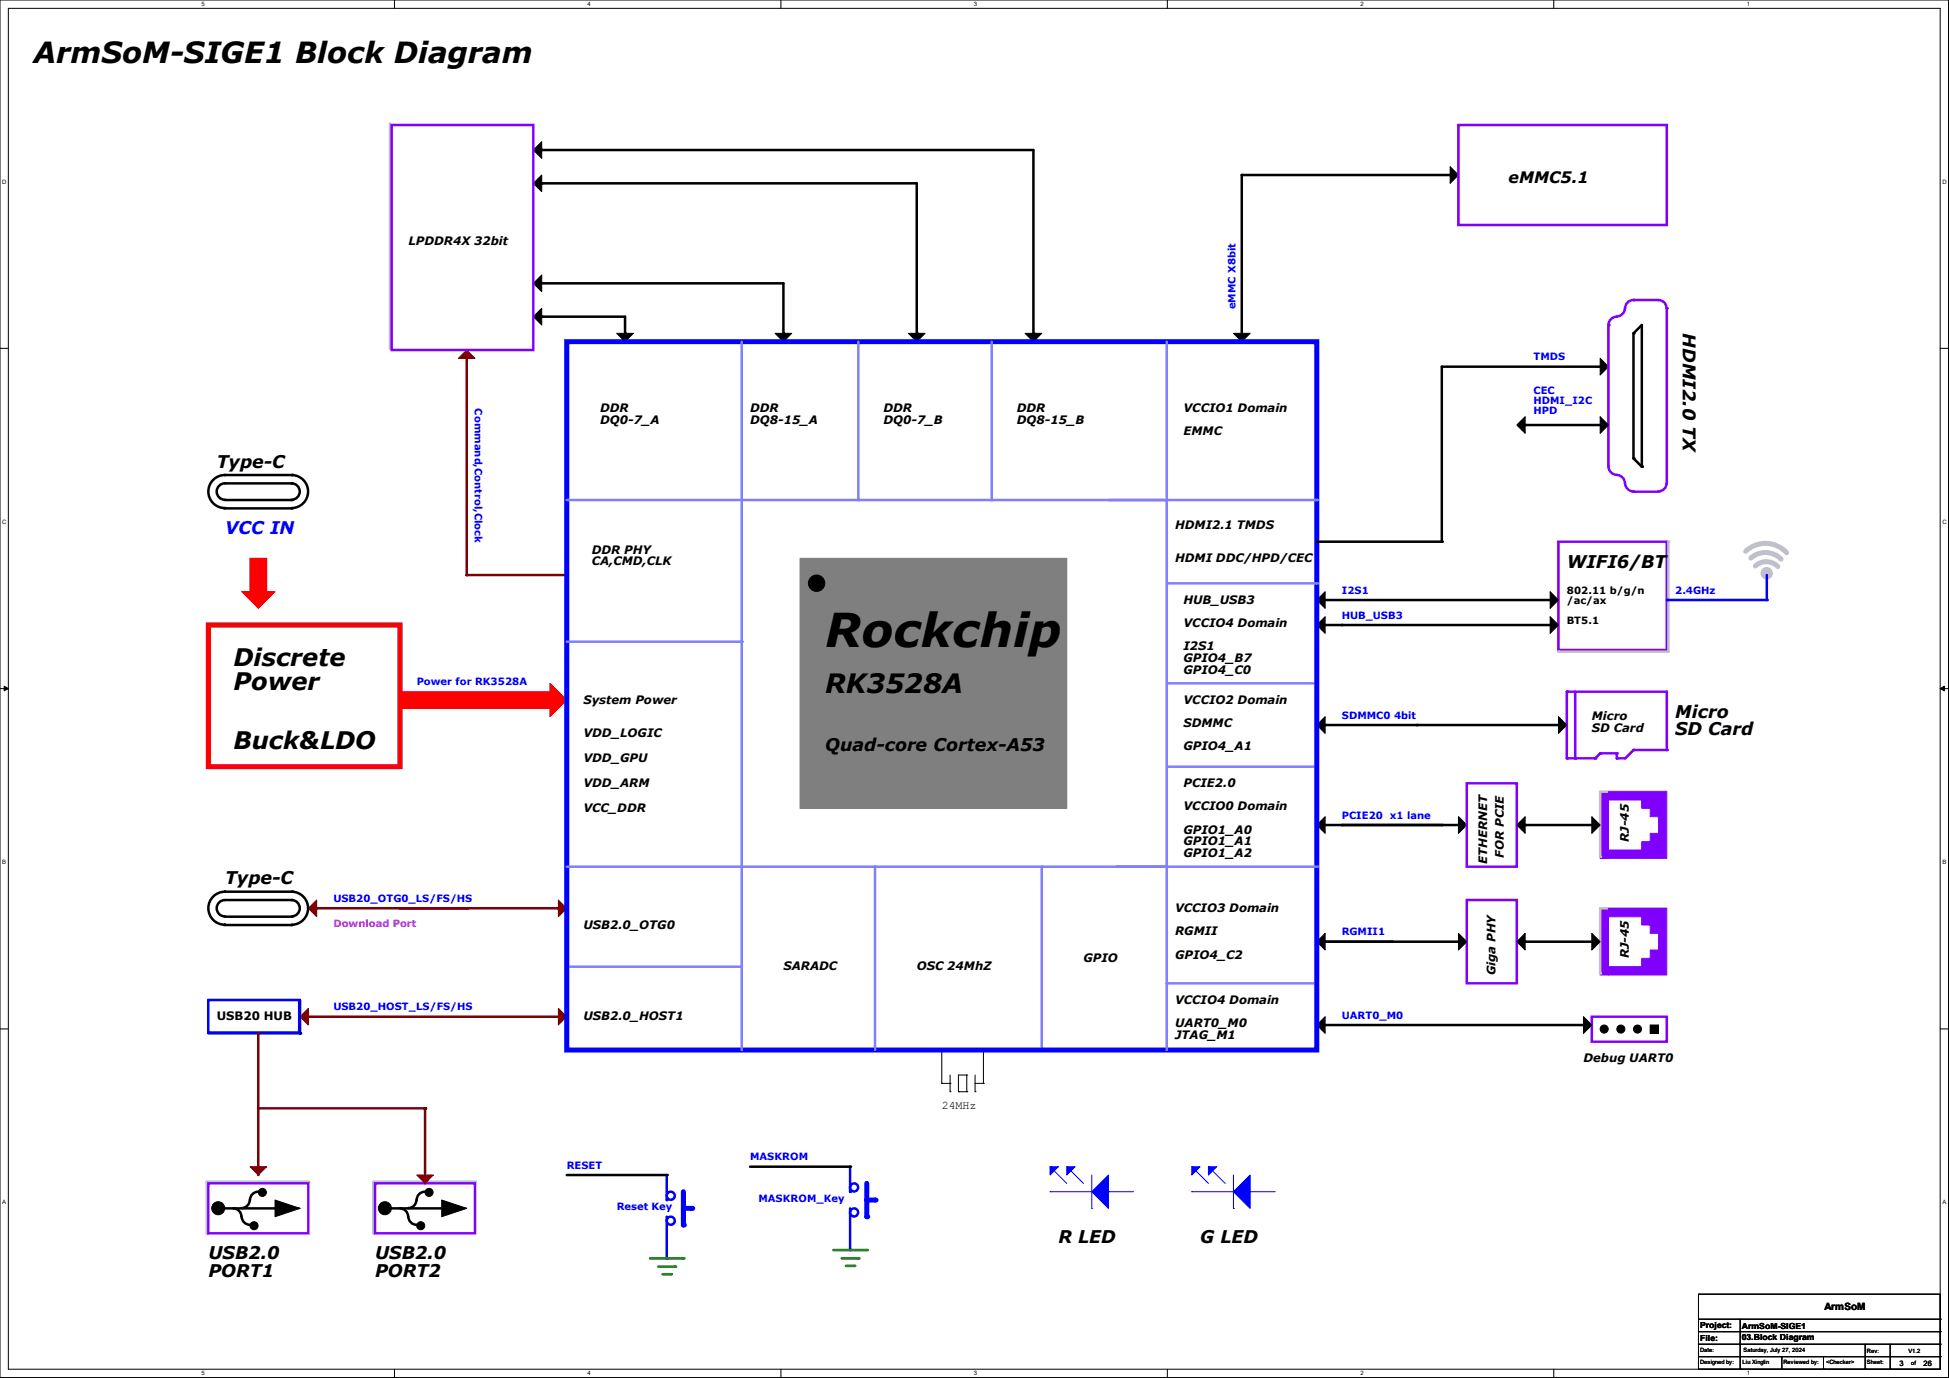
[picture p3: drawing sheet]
<svg xmlns="http://www.w3.org/2000/svg" width="297mm" height="210mm" viewBox="0 0 297 210" stroke-linecap="round" stroke-linejoin="round" font-family="sans-serif">
<g fill="none" stroke="#000" stroke-width=".15">
<path d="M0 0h296.9v209.9h-296.9zM1.3 1.3h294.4v207.4h-294.4zM60.1 0v1.3M119 0v1.3M177.9 0v1.3M236.8 0v1.3M0 53.1h1.3M295.7 53.1h1.2M0 104.9h1.3M.6 104.6l.7 .3-.7 .4zM295.7 104.9l.6-.3v.7zM295.7 104.9h1.2"/>
<path d="M0 156.8h1.3M295.7 156.8h1.2M60.1 208.7v1.2M119 208.7v1.2M177.9 208.7v1.2M236.8 208.7v1.2"/>
</g>
<path d="M.6 104.6l.7 .3-.7 .4zM295.7 104.9l.6-.3v.7z" fill="#000"/>
<path d="M177.8 116.8h22.9" fill="none" stroke="#7f7fff" stroke-width=".38"/>
<circle cx="200.7" cy="116.8" r=".19" fill="#7f7fff"/>
<path d="M86.4 147.3h26.6" fill="none" stroke="#7f7fff" stroke-width=".38"/>
<circle cx="86.4" cy="147.3" r=".19" fill="#7f7fff"/>
<path d="M81.3 43.2h38.1M82.6 48.3h12.7" fill="none" stroke="#000" stroke-width=".38"/>
<g fill="#000">
<circle cx="81.3" cy="43.2" r=".19"/>
<circle cx="82.6" cy="48.3" r=".19"/>
</g>
<g fill="#000">
<path d="M81.3 48.3l1.3-1.3v2.5z" fill-rule="evenodd"/>
<path d="M81.3 43.2l1.3-1.3v2.6z" fill-rule="evenodd"/>
</g>
<path d="M81.3 48.3l1.3-1.3v2.5zM81.3 43.2l1.3-1.3v2.6z" fill="none" stroke="#000" stroke-width=".15"/>
<path d="M71.1 87.6h15.3" fill="none" stroke="#7f0000" stroke-width=".38"/>
<circle cx="71.1" cy="87.6" r=".19" fill="#7f0000"/>
<g fill="#000">
<path d="M82.6 26.7v2.5l-1.3-1.3z" fill-rule="evenodd"/>
<path d="M81.3 22.9l1.3-1.3v2.5z" fill-rule="evenodd"/>
<path d="M94 50.8h2.5l-1.2 1.3z" fill-rule="evenodd"/>
<path d="M118.1 50.8h2.6l-1.3 1.3z" fill-rule="evenodd"/>
<path d="M138.4 50.8h2.6l-1.3 1.3z" fill-rule="evenodd"/>
<path d="M156.2 50.8h2.6l-1.3 1.3z" fill-rule="evenodd"/>
</g>
<path d="M81.3 22.9l1.3-1.3v2.5zM82.6 26.7v2.5l-1.3-1.3zM94 50.8h2.5l-1.2 1.3zM118.1 50.8h2.6l-1.3 1.3zM138.4 50.8h2.6l-1.3 1.3zM156.2 50.8h2.6l-1.3 1.3z" fill="none" stroke="#000" stroke-width=".15"/>
<path d="M82.6 27.9h57.1v22.9M82.6 22.9h74.9v27.9M95.3 48.3v2.5M119.4 43.2v7.6" fill="none" stroke="#000" stroke-width=".38"/>
<g fill="#000">
<circle cx="82.6" cy="22.9" r=".19"/>
<circle cx="82.6" cy="27.9" r=".19"/>
<circle cx="95.3" cy="50.8" r=".19"/>
<circle cx="119.4" cy="50.8" r=".19"/>
<circle cx="139.7" cy="50.8" r=".19"/>
<circle cx="157.5" cy="50.8" r=".19"/>
</g>
<path d="M83.8 104.1l2.6 2.6-2.6 2.5z" fill-rule="evenodd" fill="#f00"/>
<path d="M83.8 104.1l2.6 2.6-2.6 2.5z" fill="none" stroke="#f00" stroke-width=".15"/>
<path d="M189.2 26.7v24.1" fill="none" stroke="#000" stroke-width=".38"/>
<circle cx="189.2" cy="26.7" r=".19" fill="#000"/>
<path d="M254 105.4v8.9" fill="none" stroke="#7f00ff" stroke-width=".38"/>
<circle cx="254" cy="114.3" r=".19" fill="#7f00ff"/>
<path d="M248.9 114.3h5.1" fill="none" stroke="#7f00ff" stroke-width=".38"/>
<circle cx="248.9" cy="114.3" r=".19" fill="#7f00ff"/>
<path d="M240 105.4v10.2" fill="none" stroke="#7f00ff" stroke-width=".38"/>
<circle cx="240" cy="115.6" r=".19" fill="#7f00ff"/>
<path d="M238.8 105.4h15.2" fill="none" stroke="#7f00ff" stroke-width=".38"/>
<circle cx="238.8" cy="105.4" r=".19" fill="#7f00ff"/>
<path d="M248.9 114.3l-1.2 1.3" fill="none" stroke="#7f00ff" stroke-width=".38"/>
<circle cx="248.9" cy="114.3" r=".19" fill="#7f00ff"/>
<path d="M243.8 114.8h2.6" fill="none" stroke="#7f00ff" stroke-width=".38"/>
<circle cx="243.8" cy="114.8" r=".19" fill="#7f00ff"/>
<path d="M246.4 115.6h1.3" fill="none" stroke="#7f00ff" stroke-width=".38"/>
<circle cx="246.4" cy="115.6" r=".19" fill="#7f00ff"/>
<path d="M246.4 114.8v.8" fill="none" stroke="#7f00ff" stroke-width=".38"/>
<circle cx="246.4" cy="114.8" r=".19" fill="#7f00ff"/>
<path d="M221 25.4l1.3 1.3-1.3 1.2z" fill-rule="evenodd" fill="#000"/>
<path d="M221 25.4l1.3 1.3-1.3 1.2z" fill="none" stroke="#000" stroke-width=".15"/>
<path d="M189.2 26.7h31.8" fill="none" stroke="#000" stroke-width=".38"/>
<circle cx="221" cy="26.7" r=".19" fill="#000"/>
<path d="M243.8 114.8l-.7 .8" fill="none" stroke="#7f00ff" stroke-width=".38"/>
<circle cx="243.1" cy="115.6" r=".19" fill="#7f00ff"/>
<path d="M238.8 115.6h4.3" fill="none" stroke="#7f00ff" stroke-width=".38"/>
<circle cx="243.1" cy="115.6" r=".19" fill="#7f00ff"/>
<path d="M238.8 105.4v10.2" fill="none" stroke="#7f00ff" stroke-width=".38"/>
<circle cx="238.8" cy="115.6" r=".19" fill="#7f00ff"/>
<g fill="#000">
<path d="M188 50.8h2.5l-1.3 1.3z" fill-rule="evenodd"/>
<path d="M200.7 125.7l1.2-1.2v2.5z" fill-rule="evenodd"/>
<path d="M222.3 124.5l1.2 1.2-1.2 1.3z" fill-rule="evenodd"/>
</g>
<path d="M188 50.8h2.5l-1.3 1.3zM200.7 125.7l1.2-1.2v2.5zM222.3 124.5l1.2 1.2-1.2 1.3z" fill="none" stroke="#000" stroke-width=".15"/>
<path d="M201.9 125.7h20.4" fill="none" stroke="#000" stroke-width=".38"/>
<g fill="#000">
<circle cx="204.5" cy="125.7" r=".19"/>
<circle cx="219.7" cy="125.7" r=".19"/>
</g>
<path d="M223.5 119.4h7.6v12.7h-7.6z" fill="none" stroke="#7f00ff" stroke-width=".38"/>
<path d="M243.8 120.7h1.3v10.1h-1.3z" fill-rule="evenodd" fill="#7f00ff"/>
<path d="M243.8 120.7h1.3v10.1h-1.3z" fill="none" stroke="#7f00ff" stroke-width=".15"/>
<path d="M243.8 120.7h9.9" fill="none" stroke="#c0c0c0" stroke-width=".38"/>
<circle cx="253.7" cy="120.7" r=".19" fill="#c0c0c0"/>
<path d="M243.8 120.7v9.9" fill="none" stroke="#c0c0c0" stroke-width=".38"/>
<circle cx="243.8" cy="130.6" r=".19" fill="#c0c0c0"/>
<g fill="#000">
<path d="M231.1 125.7l1.3-1.2v2.5z" fill-rule="evenodd"/>
<path d="M242.6 124.5l1.2 1.2-1.2 1.3z" fill-rule="evenodd"/>
</g>
<path d="M231.1 125.7l1.3-1.2v2.5zM242.6 124.5l1.2 1.2-1.2 1.3z" fill="none" stroke="#000" stroke-width=".15"/>
<path d="M232.4 125.7h10.2" fill="none" stroke="#000" stroke-width=".38"/>
<circle cx="232.4" cy="125.7" r=".19" fill="#000"/>
<path d="M245.1 120.7h8.9v10.1h-8.9v-1.3h5.1v-1.2h1.3v-1.3h1.2v-2.5h-1.2v-1.3h-1.3v-1.3h-5.1z" fill-rule="evenodd" fill="#7f00ff"/>
<path d="M245.1 120.7h8.9v10.1h-8.9v-1.3h5.1v-1.2h1.3v-1.3h1.2v-2.5h-1.2v-1.3h-1.3v-1.3h-5.1z" fill="none" stroke="#7f00ff" stroke-width=".15"/>
<path d="M177.8 104.1h22.9" fill="none" stroke="#7f7fff" stroke-width=".38"/>
<circle cx="200.7" cy="104.1" r=".19" fill="#7f7fff"/>
<path d="M158.8 132.1v27.9" fill="none" stroke="#7f7fff" stroke-width=".38"/>
<circle cx="158.8" cy="132.1" r=".19" fill="#7f7fff"/>
<path d="M146.1 166.4h.1M146.1 163.8v2.6M146.1 166.4h1.2M147.3 166.4h.1" fill="none" stroke="#000" stroke-width=".15"/>
<path d="M177.8 149.9h22.9" fill="none" stroke="#7f7fff" stroke-width=".38"/>
<circle cx="177.8" cy="149.9" r=".19" fill="#7f7fff"/>
<path d="M69.9 54.6l1.2-1.3 1.3 1.3z" fill-rule="evenodd" fill="#7f0000"/>
<path d="M69.9 54.6l1.2-1.3 1.3 1.3z" fill="none" stroke="#7f0000" stroke-width=".15"/>
<path d="M71.1 53.3v34.3" fill="none" stroke="#7f0000" stroke-width=".38"/>
<circle cx="71.1" cy="87.6" r=".19" fill="#7f0000"/>
<g fill="#000">
<circle cx="244.5" cy="156.8" r=".61"/>
<circle cx="247" cy="156.8" r=".61"/>
<circle cx="249.5" cy="156.8" r=".61"/>
</g>
<g fill="none" stroke="#000" stroke-width=".15">
<circle cx="244.5" cy="156.8" r=".61"/>
<circle cx="247" cy="156.8" r=".61"/>
<circle cx="249.5" cy="156.8" r=".61"/>
</g>
<path d="M36.8 90.2h5.1l-2.5 2.5z" fill-rule="evenodd" fill="#f00"/>
<path d="M36.8 90.2h5.1l-2.5 2.5z" fill="none" stroke="#f00" stroke-width=".15"/>
<path d="M223.5 137.2h7.6v12.7h-7.6z" fill="none" stroke="#7f00ff" stroke-width=".38"/>
<path d="M243.8 138.4h1.3v10.2h-1.3z" fill-rule="evenodd" fill="#7f00ff"/>
<path d="M243.8 138.4h1.3v10.2h-1.3z" fill="none" stroke="#7f00ff" stroke-width=".15"/>
<path d="M222.3 142.2l1.2 1.3-1.2 1.3z" fill-rule="evenodd" fill="#000"/>
<path d="M222.3 142.2l1.2 1.3-1.2 1.3z" fill="none" stroke="#000" stroke-width=".15"/>
<path d="M243.8 138.4h9.9" fill="none" stroke="#c0c0c0" stroke-width=".38"/>
<circle cx="253.7" cy="138.4" r=".19" fill="#c0c0c0"/>
<path d="M200.7 143.5h21.6" fill="none" stroke="#000" stroke-width=".38"/>
<circle cx="200.7" cy="143.5" r=".19" fill="#000"/>
<path d="M243.8 138.4v9.9" fill="none" stroke="#c0c0c0" stroke-width=".38"/>
<circle cx="243.8" cy="148.3" r=".19" fill="#c0c0c0"/>
<g fill="#000">
<path d="M231.1 143.5l1.3-1.3v2.6z" fill-rule="evenodd"/>
<path d="M242.6 142.2l1.2 1.3-1.2 1.3z" fill-rule="evenodd"/>
</g>
<path d="M231.1 143.5l1.3-1.3v2.6zM242.6 142.2l1.2 1.3-1.2 1.3z" fill="none" stroke="#000" stroke-width=".15"/>
<path d="M232.4 143.5h10.2" fill="none" stroke="#000" stroke-width=".38"/>
<circle cx="232.4" cy="143.5" r=".19" fill="#000"/>
<path d="M245.1 138.4h8.9v10.2h-8.9v-1.3h5.1v-1.2h1.3v-1.3h1.2v-2.6h-1.2v-1.2h-1.3v-1.3h-5.1z" fill-rule="evenodd" fill="#7f00ff"/>
<path d="M245.1 138.4h8.9v10.2h-8.9v-1.3h5.1v-1.2h1.3v-1.3h1.2v-2.6h-1.2v-1.2h-1.3v-1.3h-5.1z" fill="none" stroke="#7f00ff" stroke-width=".15"/>
<path d="M201.9 143.5h10.2" fill="none" stroke="#000" stroke-width=".38"/>
<circle cx="212.1" cy="143.5" r=".19" fill="#000"/>
<path d="M200.7 143.5l1.2-1.3v2.6z" fill-rule="evenodd" fill="#000"/>
<path d="M200.7 143.5l1.2-1.3v2.6z" fill="none" stroke="#000" stroke-width=".15"/>
<path d="M38.1 85.1h2.5v5.1h-2.5z" fill-rule="evenodd" fill="#f00"/>
<path d="M38.1 85.1h2.5v5.1h-2.5z" fill="none" stroke="#f00" stroke-width=".15"/>
<path d="M222.3 19.1h31.7v15.2h-31.7zM242.6 154.9h11.4v3.9h-11.4z" fill="none" stroke="#7f00ff" stroke-width=".38"/>
<g fill="#000">
<path d="M200.7 110.5l1.2-1.3v2.6z" fill-rule="evenodd"/>
<path d="M237.5 109.2l1.3 1.3-1.3 1.3z" fill-rule="evenodd"/>
<path d="M251.5 156.2h1.2v1.3h-1.2z" fill-rule="evenodd"/>
</g>
<path d="M200.7 110.5l1.2-1.3v2.6zM237.5 109.2l1.3 1.3-1.3 1.3zM251.5 156.2h1.2v1.3h-1.2z" fill="none" stroke="#000" stroke-width=".15"/>
<path d="M201.9 110.5h35.6" fill="none" stroke="#000" stroke-width=".38"/>
<g fill="#000">
<circle cx="201.9" cy="110.5" r=".19"/>
<circle cx="215.9" cy="110.5" r=".19"/>
</g>
<path d="M31.8 95.3h29.2v21.5h-29.2z" fill="none" stroke="#f00" stroke-width=".76"/>
<path d="M61 105.4h22.8v2.6h-22.8z" fill-rule="evenodd" fill="#f00"/>
<path d="M61 105.4h22.8v2.6h-22.8z" fill="none" stroke="#f00" stroke-width=".15"/>
<path d="M237.5 82.6h16.5v16.5h-16.5z" fill="none" stroke="#7f00ff" stroke-width=".38"/>
<g fill="#000">
<path d="M200.7 91.4l1.2-1.2v2.5z" fill-rule="evenodd"/>
<path d="M200.7 95.3l1.2-1.3v2.5z" fill-rule="evenodd"/>
<path d="M236.2 90.2l1.3 1.2-1.3 1.3z" fill-rule="evenodd"/>
<path d="M236.2 94l1.3 1.3-1.3 1.2z" fill-rule="evenodd"/>
</g>
<path d="M200.7 91.4l1.2-1.2v2.5zM200.7 95.3l1.2-1.3v2.5zM236.2 90.2l1.3 1.2-1.3 1.3zM236.2 94l1.3 1.3-1.3 1.2z" fill="none" stroke="#000" stroke-width=".15"/>
<path d="M201.9 91.4h34.3M201.9 95.3h34.3" fill="none" stroke="#000" stroke-width=".38"/>
<g fill="#000">
<circle cx="204.5" cy="95.3" r=".19"/>
<circle cx="236.2" cy="91.4" r=".19"/>
<circle cx="236.2" cy="95.3" r=".19"/>
</g>
<path d="M266 84a4.4 4.4 0 0 1 6.3 .2M266.8 85.1a3.3 3.3 0 0 1 4.6 .1M267.5 86.3a2.45 2.45 0 0 1 3.4 0" fill="none" stroke="#c0c0c0" stroke-width=".76"/>
<circle cx="269.2" cy="87.4" r=".87" fill="#c0c0c0"/>
<circle cx="269.2" cy="87.4" r=".87" fill="none" stroke="#c0c0c0" stroke-width=".15"/>
<path d="M254.3 82.6v16.7" fill="none" stroke="#c0c0c0" stroke-width=".38"/>
<circle cx="254.3" cy="82.6" r=".19" fill="#c0c0c0"/>
<path d="M254 91.4h15.2" fill="none" stroke="#00f" stroke-width=".38"/>
<circle cx="254" cy="91.4" r=".19" fill="#00f"/>
<path d="M269.2 87.6v3.8" fill="none" stroke="#00f" stroke-width=".38"/>
<circle cx="269.2" cy="91.4" r=".19" fill="#00f"/>
<path d="M237.5 99.3h16.8" fill="none" stroke="#c0c0c0" stroke-width=".38"/>
<circle cx="237.5" cy="99.3" r=".19" fill="#c0c0c0"/>
<g fill="#000">
<path d="M201.9 154.9v2.6l-1.2-1.3z" fill-rule="evenodd"/>
<path d="M241.3 154.9l1.3 1.3-1.3 1.3z" fill-rule="evenodd"/>
</g>
<path d="M201.9 154.9v2.6l-1.2-1.3zM241.3 154.9l1.3 1.3-1.3 1.3z" fill="none" stroke="#000" stroke-width=".15"/>
<path d="M201.9 156.2h39.4" fill="none" stroke="#000" stroke-width=".38"/>
<circle cx="241.3" cy="156.2" r=".19" fill="#000"/>
<g fill="none" stroke="#00f" stroke-width=".38">
<path d="M101.6 179.1v3.8"/>
<circle cx="102.2" cy="182.2" r=".61"/>
</g>
<circle cx="101.6" cy="182.9" r=".19" fill="#00f"/>
<path d="M104.1 181.6v5.1" fill="none" stroke="#00f" stroke-width=".76"/>
<circle cx="104.1" cy="186.7" r=".38" fill="#00f"/>
<path d="M104.1 184.2h1.3" fill="none" stroke="#00f" stroke-width=".76"/>
<circle cx="105.4" cy="184.2" r=".38" fill="#00f"/>
<g fill="none" stroke="#00f" stroke-width=".38">
<path d="M101.6 185.4v6.4"/>
<circle cx="102.2" cy="186" r=".61"/>
</g>
<circle cx="101.6" cy="191.8" r=".19" fill="#00f"/>
<path d="M86.4 179.1h15.2" fill="none" stroke="#000" stroke-width=".38"/>
<circle cx="101.6" cy="179.1" r=".19" fill="#000"/>
<path d="M99.1 191.8h5" fill="none" stroke="#007f00" stroke-width=".38"/>
<circle cx="104.1" cy="191.8" r=".19" fill="#007f00"/>
<path d="M100.3 193h2.6" fill="none" stroke="#007f00" stroke-width=".38"/>
<circle cx="102.9" cy="193" r=".19" fill="#007f00"/>
<path d="M101 194.2h1.2" fill="none" stroke="#007f00" stroke-width=".38"/>
<circle cx="102.2" cy="194.2" r=".19" fill="#007f00"/>
<path d="M190.5 181.6h.1M190.5 181.6h3.8" fill="none" stroke="#00f" stroke-width=".15"/>
<path d="M188 181.6l2.5-2.5v5.1z" fill-rule="evenodd" fill="#00f"/>
<path d="M188 179.1v5.1M181.6 181.6h.1M181.6 181.6h6.4M188 181.6l2.5-2.5v5.1zM188 184.2h.1" fill="none" stroke="#00f" stroke-width=".15"/>
<path d="M184.2 177.8h1.2l-1.2 1.3z" fill-rule="evenodd" fill="#00f"/>
<path d="M184.2 177.8h1.2l-1.2 1.3zM184.2 177.8h.1M184.2 177.8l2.5 2.5" fill="none" stroke="#00f" stroke-width=".15"/>
<path d="M181.6 177.8h1.3l-1.3 1.3z" fill-rule="evenodd" fill="#00f"/>
<path d="M181.6 177.8h1.3l-1.3 1.3zM181.6 177.8h.1M181.6 177.8l2.6 2.5M168.9 181.6h.1M168.9 181.6h3.8" fill="none" stroke="#00f" stroke-width=".15"/>
<path d="M166.4 181.6l2.5-2.5v5.1z" fill-rule="evenodd" fill="#00f"/>
<path d="M166.4 179.1v5.1M160 181.6h.1M160 181.6h6.4M166.4 181.6l2.5-2.5v5.1zM166.4 184.2h.1" fill="none" stroke="#00f" stroke-width=".15"/>
<path d="M162.6 177.8h1.2l-1.2 1.3z" fill-rule="evenodd" fill="#00f"/>
<path d="M162.6 177.8h1.2l-1.2 1.3zM162.6 177.8h.1M162.6 177.8l2.5 2.5" fill="none" stroke="#00f" stroke-width=".15"/>
<path d="M160 177.8h1.3l-1.3 1.3z" fill-rule="evenodd" fill="#00f"/>
<path d="M160 177.8h1.3l-1.3 1.3zM160 177.8h.1M160 177.8l2.6 2.5" fill="none" stroke="#00f" stroke-width=".15"/>
<g fill="none" stroke="#000" stroke-width=".15">
<path d="M143.5 165.1h.1M143.5 160v5.1M143.5 165.1h1.3M144.8 166.4h.1M144.8 165.1h.1M144.8 163.8v2.6M146.1 163.8h1.2M147.3 166.4h.1M147.3 163.8h.1M147.3 163.8v2.6M148.6 166.4h.1M148.6 165.1h1.3"/>
<path d="M148.6 163.8v2.6M149.9 160h.1M149.9 165.1h.1M149.9 160v5.1"/>
</g>
<path d="M45.7 154.9l1.3-1.2v2.5z" fill-rule="evenodd" fill="#7f0000"/>
<path d="M45.7 154.9l1.3-1.2v2.5z" fill="none" stroke="#7f0000" stroke-width=".15"/>
<path d="M85.1 153.7l1.3 1.2-1.3 1.3z" fill-rule="evenodd" fill="#7f0000"/>
<path d="M85.1 153.7l1.3 1.2-1.3 1.3z" fill="none" stroke="#7f0000" stroke-width=".15"/>
<path d="M47 154.9h38.1" fill="none" stroke="#7f0000" stroke-width=".38"/>
<circle cx="85.1" cy="154.9" r=".19" fill="#7f0000"/>
<path d="M48.3 137.2v2.5l-1.3-1.3z" fill-rule="evenodd" fill="#7f0000"/>
<path d="M48.3 137.2v2.5l-1.3-1.3z" fill="none" stroke="#7f0000" stroke-width=".15"/>
<path d="M48.3 138.4h22.8" fill="none" stroke="#7f0000" stroke-width=".38"/>
<circle cx="71.1" cy="138.4" r=".19" fill="#7f0000"/>
<path d="M85.1 137.2l1.3 1.2-1.3 1.3z" fill-rule="evenodd" fill="#7f0000"/>
<path d="M85.1 137.2l1.3 1.2-1.3 1.3z" fill="none" stroke="#7f0000" stroke-width=".15"/>
<path d="M61 138.4h24.1" fill="none" stroke="#7f0000" stroke-width=".38"/>
<circle cx="85.1" cy="138.4" r=".19" fill="#7f0000"/>
<path d="M31.5 180.1v7.9" fill="none" stroke="#c0c0c0" stroke-width=".38"/>
<circle cx="31.5" cy="188" r=".19" fill="#c0c0c0"/>
<circle cx="38.7" cy="186.8" r=".61" fill="#000"/>
<circle cx="38.7" cy="186.8" r=".61" fill="none" stroke="#000" stroke-width=".15"/>
<path d="M31.5 180.1h15.5" fill="none" stroke="#c0c0c0" stroke-width=".38"/>
<circle cx="47" cy="180.1" r=".19" fill="#c0c0c0"/>
<path d="M34.3 184.2h10.2M35.6 184.2a1.25 1.25 0 0 1 1.2 1.2M36.8 185.4a1.25 1.25 0 0 0 1.3 1.2M38.1 182.9a1.25 1.25 0 0 1-1.3 1.2M39.4 181.6a1.25 1.25 0 0 0-1.3 1.3" fill="none" stroke="#000" stroke-width=".38"/>
<g fill="#000">
<path d="M41.9 182.9l3.8 1.3h-1.2h1.2l-3.8 1.2z" fill-rule="evenodd"/>
<circle cx="33.3" cy="184.1" r=".99"/>
<circle cx="40" cy="181.7" r=".61"/>
</g>
<g fill="none" stroke="#000" stroke-width=".15">
<path d="M41.9 182.9l3.8 1.3h-1.2h1.2l-3.8 1.2z"/>
<circle cx="33.3" cy="184.1" r=".99"/>
<circle cx="40" cy="181.7" r=".61"/>
</g>
<circle cx="44.5" cy="184.2" r=".19" fill="#000"/>
<path d="M31.8 180.3h15.2v7.7h-15.2z" fill="none" stroke="#7f00ff" stroke-width=".38"/>
<path d="M59.4 18.8v34.3" fill="none" stroke="#c0c0c0" stroke-width=".38"/>
<circle cx="59.4" cy="53.1" r=".19" fill="#c0c0c0"/>
<path d="M59.7 19.1h21.6v34.2h-21.6z" fill="none" stroke="#7f00ff" stroke-width=".38"/>
<path d="M86.4 52.1h114.3v107.9h-114.3z" fill="none" stroke="#00f" stroke-width=".76"/>
<path d="M113 52.1v24.1M113 76.2h64.8v55.9h-64.8z" fill="none" stroke="#7f7fff" stroke-width=".38"/>
<circle cx="113" cy="76.2" r=".19" fill="#7f7fff"/>
<path d="M130.8 52.1v24.1" fill="none" stroke="#7f7fff" stroke-width=".38"/>
<circle cx="130.8" cy="76.2" r=".19" fill="#7f7fff"/>
<path d="M151.1 52.1v24.1" fill="none" stroke="#7f7fff" stroke-width=".38"/>
<circle cx="151.1" cy="76.2" r=".19" fill="#7f7fff"/>
<path d="M177.8 52.1v24.1" fill="none" stroke="#7f7fff" stroke-width=".38"/>
<circle cx="177.8" cy="76.2" r=".19" fill="#7f7fff"/>
<path d="M86.4 76.2h26.6" fill="none" stroke="#7f7fff" stroke-width=".38"/>
<circle cx="113" cy="76.2" r=".19" fill="#7f7fff"/>
<path d="M168.9 76.2h31.8" fill="none" stroke="#7f7fff" stroke-width=".38"/>
<circle cx="200.7" cy="76.2" r=".19" fill="#7f7fff"/>
<path d="M121.9 85.1h40.7v38.1h-40.7z" fill-rule="evenodd" fill="#7f7f7f"/>
<path d="M121.9 85.1h40.7v38.1h-40.7z" fill="none" stroke="#7f7f7f" stroke-width=".15"/>
<circle cx="124.4" cy="88.9" r="1.25" fill="#000"/>
<circle cx="124.4" cy="88.9" r="1.25" fill="none" stroke="#000" stroke-width=".15"/>
<path d="M86.4 97.8h26.6" fill="none" stroke="#7f7fff" stroke-width=".38"/>
<circle cx="113" cy="97.8" r=".19" fill="#7f7fff"/>
<path d="M86.4 132.1h26.6" fill="none" stroke="#7f7fff" stroke-width=".38"/>
<circle cx="113" cy="132.1" r=".19" fill="#7f7fff"/>
<path d="M170.2 132.1h30.5" fill="none" stroke="#7f7fff" stroke-width=".38"/>
<circle cx="200.7" cy="132.1" r=".19" fill="#7f7fff"/>
<path d="M113 132.1v27.9" fill="none" stroke="#7f7fff" stroke-width=".38"/>
<circle cx="113" cy="132.1" r=".19" fill="#7f7fff"/>
<path d="M133.4 132.1v27.9" fill="none" stroke="#7f7fff" stroke-width=".38"/>
<circle cx="133.4" cy="132.1" r=".19" fill="#7f7fff"/>
<path d="M177.8 132.1v27.9" fill="none" stroke="#7f7fff" stroke-width=".38"/>
<circle cx="177.8" cy="132.1" r=".19" fill="#7f7fff"/>
<path d="M254 47v26.7M254 73.7a1.25 1.25 0 0 1-1.3 1.2" fill="none" stroke="#7f00ff" stroke-width=".38"/>
<circle cx="254" cy="47" r=".19" fill="#7f00ff"/>
<path d="M243.8 54.6l1.3 1.3-1.3 1.3z" fill-rule="evenodd" fill="#000"/>
<path d="M243.8 54.6l1.3 1.3-1.3 1.3z" fill="none" stroke="#000" stroke-width=".15"/>
<path d="M245.1 49.5v21.6" fill="none" stroke="#7f00ff" stroke-width=".38"/>
<circle cx="245.1" cy="49.5" r=".19" fill="#7f00ff"/>
<path d="M250.2 49.5v21.6l-1.3-1.2v-19.1z" fill="none" stroke="#000" stroke-width=".38"/>
<g fill="#000">
<circle cx="248.9" cy="50.8" r=".19"/>
<circle cx="248.9" cy="69.9" r=".19"/>
<circle cx="250.2" cy="71.1" r=".19"/>
</g>
<path d="M246.4 48.3a1.25 1.25 0 0 0-1.3 1.2M247.6 47a1.25 1.25 0 0 1-1.2 1.2M247.7 47a1.25 1.25 0 0 1 1.2-1.3h3.8a1.25 1.25 0 0 1 1.3 1.3M245.1 71.1a1.25 1.25 0 0 0 1.3 1.2M246.4 72.4a1.25 1.25 0 0 1 1.2 1.3M247.7 73.7a1.25 1.25 0 0 0 1.2 1.2" fill="none" stroke="#7f00ff" stroke-width=".38"/>
<circle cx="248.9" cy="45.7" r=".19" fill="#7f00ff"/>
<path d="M248.9 74.9h3.8" fill="none" stroke="#7f00ff" stroke-width=".38"/>
<circle cx="248.9" cy="74.9" r=".19" fill="#7f00ff"/>
<g fill="#000">
<path d="M231.1 64.8l1.3-1.3v2.5z" fill-rule="evenodd"/>
<path d="M243.8 63.5l1.3 1.3-1.3 1.2z" fill-rule="evenodd"/>
</g>
<path d="M231.1 64.8l1.3-1.3v2.5zM243.8 63.5l1.3 1.3-1.3 1.2z" fill="none" stroke="#000" stroke-width=".15"/>
<path d="M219.7 55.9h24.1M232.4 64.8h11.4" fill="none" stroke="#000" stroke-width=".38"/>
<g fill="#000">
<circle cx="243.8" cy="55.9" r=".19"/>
<circle cx="232.4" cy="64.8" r=".19"/>
</g>
<path d="M177.8 88.9h22.9" fill="none" stroke="#7f7fff" stroke-width=".38"/>
<circle cx="200.7" cy="88.9" r=".19" fill="#7f7fff"/>
<path d="M219.7 55.9v26.7h-19M34.3 139.7a1.25 1.25 0 0 1-1.3-1.3 1.25 1.25 0 0 1 1.3-1.2h10.2a1.25 1.25 0 0 1 1.2 1.2 1.25 1.25 0 0 1-1.2 1.3M34.3 139.7h10.2M44.5 135.9a2.52 2.52 0 0 1 2.4 2.5 2.52 2.52 0 0 1-2.4 2.5M44.6 135.9h-10.3a2.52 2.52 0 0 0-2.5 2.5 2.52 2.52 0 0 0 2.5 2.5M34.2 141h10.3" fill="none" stroke="#000" stroke-width=".38"/>
<g fill="#000">
<circle cx="200.7" cy="82.6" r=".19"/>
<circle cx="219.7" cy="82.6" r=".19"/>
<circle cx="44.5" cy="137.2" r=".19"/>
<circle cx="44.5" cy="139.7" r=".19"/>
<circle cx="44.6" cy="135.9" r=".19"/>
<circle cx="44.5" cy="141" r=".19"/>
</g>
<path d="M31.8 157.5h13.9" fill="none" stroke="#00009f" stroke-width=".38"/>
<circle cx="45.7" cy="157.5" r=".19" fill="#00009f"/>
<path d="M45.7 152.4v5.1" fill="none" stroke="#00009f" stroke-width=".38"/>
<circle cx="45.7" cy="157.5" r=".19" fill="#00009f"/>
<path d="M31.8 152.4h13.8v5h-13.8z" fill="none" stroke="#00f" stroke-width=".38"/>
<path d="M56.9 180.1v7.9" fill="none" stroke="#c0c0c0" stroke-width=".38"/>
<circle cx="56.9" cy="188" r=".19" fill="#c0c0c0"/>
<circle cx="64.1" cy="186.8" r=".61" fill="#000"/>
<circle cx="64.1" cy="186.8" r=".61" fill="none" stroke="#000" stroke-width=".15"/>
<path d="M56.9 180.1h15.5" fill="none" stroke="#c0c0c0" stroke-width=".38"/>
<circle cx="72.4" cy="180.1" r=".19" fill="#c0c0c0"/>
<path d="M34.2 77.5h10.3M34.3 76.2a1.25 1.25 0 0 1-1.3-1.3 1.25 1.25 0 0 1 1.3-1.2h10.2a1.25 1.25 0 0 1 1.2 1.2 1.25 1.25 0 0 1-1.2 1.3M34.3 76.2h10.2M44.5 72.4a2.52 2.52 0 0 1 2.4 2.5 2.52 2.52 0 0 1-2.4 2.5M44.6 72.4h-10.3a2.52 2.52 0 0 0-2.5 2.5 2.52 2.52 0 0 0 2.5 2.5M59.7 184.2h10.2M61 184.2a1.25 1.25 0 0 1 1.2 1.2M62.2 185.4a1.25 1.25 0 0 0 1.3 1.2M63.5 182.9a1.25 1.25 0 0 1-1.3 1.2M64.8 181.6a1.25 1.25 0 0 0-1.3 1.3" fill="none" stroke="#000" stroke-width=".38"/>
<g fill="#000">
<path d="M67.3 182.9l3.8 1.3h-1.2h1.2l-3.8 1.2z" fill-rule="evenodd"/>
<circle cx="58.7" cy="184.1" r=".99"/>
<circle cx="65.4" cy="181.7" r=".61"/>
</g>
<g fill="none" stroke="#000" stroke-width=".15">
<path d="M67.3 182.9l3.8 1.3h-1.2h1.2l-3.8 1.2z"/>
<circle cx="58.7" cy="184.1" r=".99"/>
<circle cx="65.4" cy="181.7" r=".61"/>
</g>
<g fill="#000">
<circle cx="44.5" cy="73.7" r=".19"/>
<circle cx="44.5" cy="76.2" r=".19"/>
<circle cx="44.5" cy="77.5" r=".19"/>
<circle cx="44.6" cy="72.4" r=".19"/>
<circle cx="69.9" cy="184.2" r=".19"/>
</g>
<path d="M57.2 180.3h15.2v7.7h-15.2z" fill="none" stroke="#7f00ff" stroke-width=".38"/>
<path d="M39.4 157.5v21.6" fill="none" stroke="#7f0000" stroke-width=".38"/>
<circle cx="39.4" cy="157.5" r=".19" fill="#7f0000"/>
<path d="M38.1 177.8h2.5l-1.2 1.3z" fill-rule="evenodd" fill="#7f0000"/>
<path d="M38.1 177.8h2.5l-1.2 1.3z" fill="none" stroke="#7f0000" stroke-width=".15"/>
<path d="M39.4 168.9h25.4" fill="none" stroke="#7f0000" stroke-width=".38"/>
<circle cx="64.8" cy="168.9" r=".19" fill="#7f0000"/>
<path d="M63.5 179.1h2.5l-1.2 1.2z" fill-rule="evenodd" fill="#7f0000"/>
<path d="M63.5 179.1h2.5l-1.2 1.2z" fill="none" stroke="#7f0000" stroke-width=".15"/>
<path d="M64.8 168.9v11.4" fill="none" stroke="#7f0000" stroke-width=".38"/>
<circle cx="64.8" cy="168.9" r=".19" fill="#7f0000"/>
<g fill="none" stroke="#00f" stroke-width=".38">
<path d="M129.5 177.8v3.8"/>
<circle cx="130.2" cy="181" r=".61"/>
</g>
<circle cx="129.5" cy="181.6" r=".19" fill="#00f"/>
<path d="M132.1 180.3v5.1" fill="none" stroke="#00f" stroke-width=".76"/>
<circle cx="132.1" cy="185.4" r=".38" fill="#00f"/>
<path d="M132.1 182.9h1.3" fill="none" stroke="#00f" stroke-width=".76"/>
<circle cx="133.4" cy="182.9" r=".38" fill="#00f"/>
<g fill="none" stroke="#00f" stroke-width=".38">
<path d="M129.5 184.2v6.3"/>
<circle cx="130.2" cy="184.8" r=".61"/>
</g>
<circle cx="129.5" cy="190.5" r=".19" fill="#00f"/>
<path d="M114.3 177.8h15.2" fill="none" stroke="#000" stroke-width=".38"/>
<circle cx="129.5" cy="177.8" r=".19" fill="#000"/>
<path d="M127 190.5h5.1" fill="none" stroke="#007f00" stroke-width=".38"/>
<circle cx="132.1" cy="190.5" r=".19" fill="#007f00"/>
<path d="M128.3 191.8h2.5" fill="none" stroke="#007f00" stroke-width=".38"/>
<circle cx="130.8" cy="191.8" r=".19" fill="#007f00"/>
<path d="M128.9 192.9h1.3" fill="none" stroke="#007f00" stroke-width=".38"/>
<circle cx="130.2" cy="192.9" r=".19" fill="#007f00"/>
<g fill="none" stroke="#000" stroke-width=".15">
<path d="M258.8 197.2h36.9v11.5h-36.9zM258.8 201h36.9M258.8 202.9h36.9M258.8 204.9h36.9M258.8 206.8h36.9M265.2 208.7h.1M265.2 201v7.7M271.5 208.7h.1M271.5 206.8v1.9M277.9 208.7h.1M277.9 206.8v1.9M284.2 208.7h.1"/>
<path d="M284.2 204.9v3.8M288 208.7h.1M288 204.9v3.8M295.7 201h.1M295.7 202.9h.1M295.7 204.9h.1M295.7 206.8h.1"/>
</g>
<text font-size="7.1" x="125.7" y="98.6">Rockchip</text>
<text font-size="4.4" x="5.1" y="9.5">ArmSoM-SIGE1 Block Diagram</text>
<text font-size="4.1" x="125.7" y="105.7">RK3528A</text>
<g font-size="3.7">
<text x="35.6" y="101.5">Discrete</text>
<text x="35.6" y="105.2">Power</text>
<text x="35.6" y="114.2">Buck&amp;LDO</text>
</g>
<g font-size="2.7">
<text x="256.5" y="50.8" transform="rotate(90 256.5 50.8)">HDMI2.0 TX</text>
<text x="33" y="71.2">Type-C</text>
<text x="238.8" y="86.5">WIFI6/BT</text>
<text x="255.3" y="109.3">Micro</text>
<text x="255.3" y="112">SD Card</text>
<text x="125.7" y="114.4">Quad-core Cortex-A53</text>
<text x="34.3" y="134.7">Type-C</text>
<text x="31.8" y="191.9">USB2.0</text>
<text x="57.1" y="191.9">USB2.0</text>
<text x="161.3" y="189.4">R LED</text>
<text x="182.9" y="189.4">G LED</text>
<text x="31.8" y="194.6">PORT1</text>
<text x="57.1" y="194.6">PORT2</text>
</g>
<text font-size="2.7" fill="#00f" x="34.3" y="81.4">VCC IN</text>
<text font-size="2.4" x="229.9" y="27.8">eMMC5.1</text>
<g font-size="1.8">
<text x="62.2" y="37.4">LPDDR4X 32bit</text>
<text x="91.4" y="62.8">DDR</text>
<text x="91.4" y="64.6">DQ0-7_A</text>
<text x="114.3" y="62.8">DDR</text>
<text x="114.3" y="64.6">DQ8-15_A</text>
<text x="134.6" y="62.8">DDR</text>
<text x="134.6" y="64.6">DQ0-7_B</text>
<text x="154.9" y="62.8">DDR</text>
<text x="154.9" y="64.6">DQ8-15_B</text>
<text x="180.3" y="62.8">VCCIO1 Domain</text>
<text x="180.3" y="66.3">EMMC</text>
<text x="179.1" y="80.6">HDMI2.1 TMDS</text>
<text x="90.2" y="84.4">DDR PHY</text>
<text x="90.2" y="86.1">CA,CMD,CLK</text>
<text x="179.1" y="85.6">HDMI DDC/HPD/CEC</text>
<text x="180.3" y="92">HUB_USB3</text>
<text x="180.3" y="95.5">VCCIO4 Domain</text>
<text x="180.3" y="99.1">I2S1</text>
<text x="180.3" y="100.9">GPIO4_B7</text>
<text x="88.9" y="107.2">System Power</text>
<text x="180.3" y="107.2">VCCIO2 Domain</text>
<text x="180.3" y="102.7">GPIO4_C0</text>
<text x="88.9" y="112.3">VDD_LOGIC</text>
<text x="180.3" y="110.8">SDMMC</text>
<text x="242.6" y="109.8">Micro</text>
<text x="242.6" y="111.5">SD Card</text>
<text x="88.9" y="116.1">VDD_GPU</text>
<text x="88.9" y="119.9">VDD_ARM</text>
<text x="180.3" y="119.9">PCIE2.0</text>
<text x="180.3" y="114.3">GPIO4_A1</text>
<text x="88.9" y="123.7">VCC_DDR</text>
<text x="180.3" y="123.5">VCCIO0 Domain</text>
<text x="180.3" y="127">GPIO1_A0</text>
<text x="180.3" y="128.8">GPIO1_A1</text>
<text x="180.3" y="130.6">GPIO1_A2</text>
<text x="226.6" y="131.7" transform="rotate(-90 226.6 131.7)">ETHERNET</text>
<text x="229.2" y="130.7" transform="rotate(-90 229.2 130.7)">FOR PCIE</text>
<text x="248.2" y="128.3" transform="rotate(-90 248.2 128.3)">RJ-45</text>
<text x="88.9" y="141.5">USB2.0_OTG0</text>
<text x="179.1" y="139">VCCIO3 Domain</text>
<text x="179.1" y="142.5">RGMII</text>
<text x="119.4" y="147.9">SARADC</text>
<text x="139.7" y="147.9">OSC 24MhZ</text>
<text x="165.1" y="146.6">GPIO</text>
<text x="179.1" y="146.1">GPIO4_C2</text>
<text x="227.9" y="148.6" transform="rotate(-90 227.9 148.6)">Giga PHY</text>
<text x="248.2" y="146.1" transform="rotate(-90 248.2 146.1)">RJ-45</text>
<text x="33" y="155.5">USB20 HUB</text>
<text x="88.9" y="155.5">USB2.0_HOST1</text>
<text x="179.1" y="153">VCCIO4 Domain</text>
<text x="179.1" y="156.5">UART0_M0</text>
<text x="179.1" y="158.3">JTAG_M1</text>
<text x="241.3" y="161.8">Debug UART0</text>
<text x="143.5" y="169">24MHz</text>
</g>
<g font-size="1.5" fill="#00f">
<text x="188.3" y="47.1" transform="rotate(-90 188.3 47.1)">eMMC X8bit</text>
<text x="233.7" y="54.9">TMDS</text>
<text x="233.7" y="60">CEC</text>
<text x="72.3" y="62.2" transform="rotate(90 72.3 62.2)">Command,Control,Clock</text>
<text x="233.7" y="61.5">HDMI_I2C</text>
<text x="233.7" y="63">HPD</text>
<text x="204.5" y="90.5">I2S1</text>
<text x="204.5" y="94.3">HUB_USB3</text>
<text x="255.3" y="90.5">2.4GHz</text>
<text x="63.5" y="104.4">Power for RK3528A</text>
<text x="204.5" y="109.5">SDMMC0 4bit</text>
<text x="204.5" y="124.8">PCIE20 x1 lane</text>
<text x="50.8" y="137.5">USB20_OTG0_LS/FS/HS</text>
<text x="204.5" y="142.5">RGMII1</text>
<text x="50.8" y="154">USB20_HOST_LS/FS/HS</text>
<text x="204.5" y="155.2">UART0_M0</text>
<text x="86.4" y="178.1">RESET</text>
<text x="114.3" y="176.8">MASKROM</text>
<text x="94" y="184.4">Reset Key</text>
<text x="115.6" y="183.2">MASKROM_Key</text>
</g>
<g font-size="1.5">
<text x="238.8" y="90.5">802.11 b/g/n</text>
<text x="238.8" y="92">/ac/ax</text>
<text x="238.8" y="95">BT5.1</text>
<text x="278" y="199.7">ArmSoM</text>
</g>
<text font-size="1.5" fill="#f0f" x="50.8" y="141.3">Download Port</text>
<g font-size="1.3">
<text x="259.1" y="202.4">Project:</text>
<text x="265.4" y="202.5">ArmSoM-SIGE1</text>
<text x="259.1" y="204.4">File:</text>
<text x="265.4" y="204.3">03.Block Diagram</text>
</g>
<g font-size="1.1">
<text x="289.4" y="208.2">3</text>
<text x="293.1" y="208.2">26</text>
</g>
<g font-size=".9">
<text x="30.7" y=".9">5</text>
<text x="89.5" y=".9">4</text>
<text x="148.4" y=".9">3</text>
<text x="207.3" y=".9">2</text>
<text x="266.2" y=".9">1</text>
<text x=".3" y="28">D</text>
<text x="296" y="28">D</text>
<text x=".3" y="79.8">C</text>
<text x="296" y="79.8">C</text>
<text x=".3" y="131.7">B</text>
<text x="296" y="131.7">B</text>
<text x=".3" y="183.5">A</text>
<text x="296" y="183.5">A</text>
<text x="30.7" y="209.6">5</text>
<text x="89.5" y="209.6">4</text>
<text x="148.4" y="209.6">3</text>
<text x="207.3" y="209.6">2</text>
<text x="259.1" y="206">Date:</text>
<text x="259.1" y="207.9">Designed by:</text>
<text x="265.6" y="207.9">Liu Xinglin</text>
<text x="265.7" y="206">Saturday, July 27, 2024</text>
<text x="266.2" y="209.6">1</text>
<text x="271.8" y="207.9">Reviewed by:</text>
<text x="278.3" y="207.9">&lt;Checker&gt;</text>
<text x="284.5" y="206.2">Rev:</text>
<text x="284.5" y="207.9">Sheet:</text>
<text x="290.8" y="206.2">V1.2</text>
<text x="291.2" y="208.1">of</text>
</g>
</svg>
